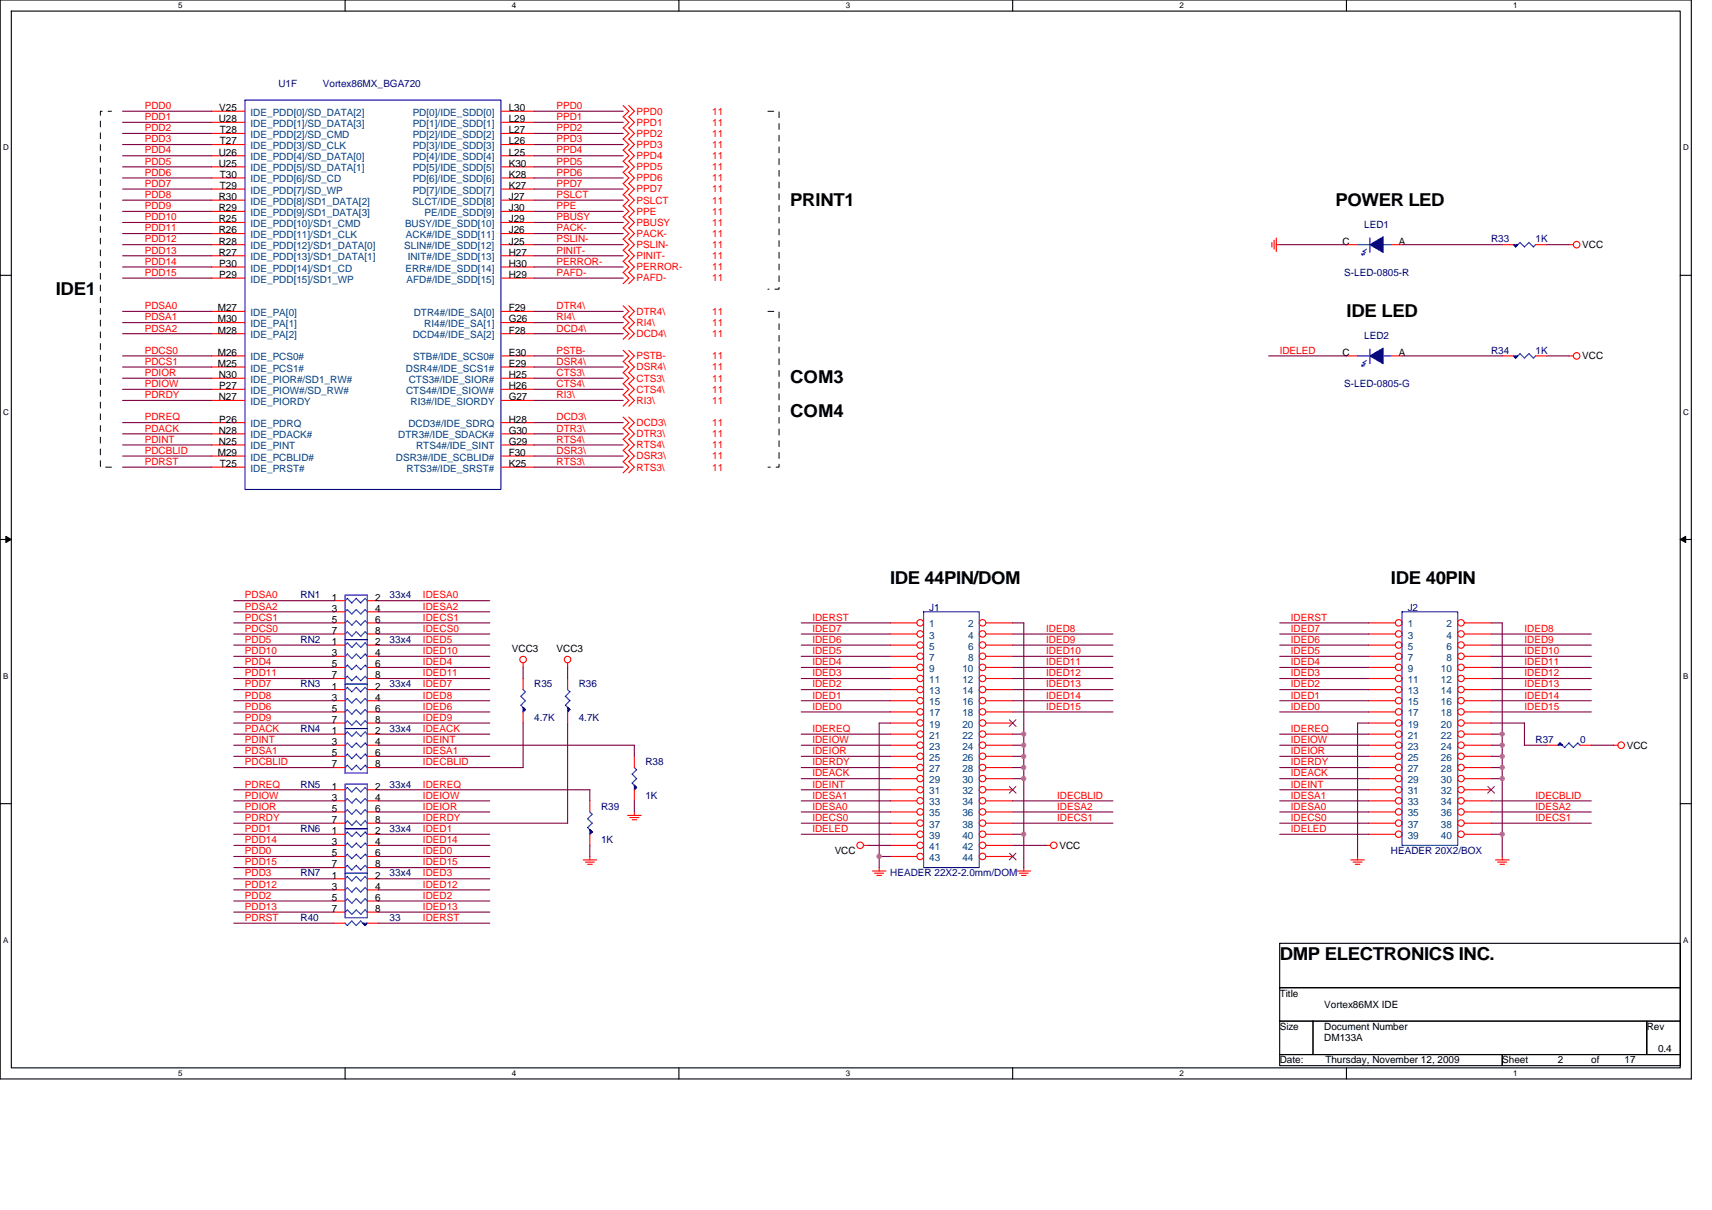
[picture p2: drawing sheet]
<svg xmlns="http://www.w3.org/2000/svg" width="297mm" height="210mm" viewBox="0 0 297 210" stroke-linecap="round" stroke-linejoin="round" font-family="sans-serif">
<path d="M0 0h293.5v187.2h-293.5zM2 1.9h289.5v183.4h-289.5z" fill="none" stroke="#000" stroke-width=".19"/>
<g fill="#fff">
<path d="M30.9 .2h.8v1.6h-.8z"/>
<path d="M30.9 185.5h.8v1.6h-.8z"/>
</g>
<path d="M59.9 0v1.9M59.9 185.3v1.9" fill="none" stroke="#000" stroke-width=".19"/>
<g fill="#fff">
<path d="M88.8 .2h.8v1.6h-.8z"/>
<path d="M88.8 185.5h.8v1.6h-.8z"/>
</g>
<path d="M117.8 0v1.9M117.8 185.3v1.9" fill="none" stroke="#000" stroke-width=".19"/>
<g fill="#fff">
<path d="M146.7 .2h.8v1.6h-.8z"/>
<path d="M146.7 185.5h.8v1.6h-.8z"/>
</g>
<path d="M175.7 0v1.9M175.7 185.3v1.9" fill="none" stroke="#000" stroke-width=".19"/>
<g fill="#fff">
<path d="M204.7 .2h.7v1.6h-.7z"/>
<path d="M204.7 185.5h.7v1.6h-.7z"/>
</g>
<path d="M233.6 0v1.9M233.6 185.3v1.9" fill="none" stroke="#000" stroke-width=".19"/>
<g fill="#fff">
<path d="M262.6 .2h.7v1.6h-.7z"/>
<path d="M262.6 185.5h.7v1.6h-.7z"/>
<path d="M.5 24.8h1v1.6h-1z"/>
<path d="M292 24.8h1v1.6h-1z"/>
<path d="M.5 70.7h1v1.5h-1z"/>
<path d="M292 70.7h1v1.5h-1z"/>
</g>
<path d="M0 47.8h2M291.5 47.8h2" fill="none" stroke="#000" stroke-width=".19"/>
<g fill="#fff">
<path d="M.5 116.5h.9v1.6h-.9z"/>
<path d="M292 116.5h.9v1.6h-.9z"/>
</g>
<path d="M0 93.6h2M291.5 93.6h2" fill="none" stroke="#000" stroke-width=".19"/>
<path d="M1 93.1l1 .5-1 .5zM291.5 93.6l1-.5v1z" fill="#000" stroke="#000" stroke-width=".17"/>
<g fill="#fff">
<path d="M.5 162.4h.9v1.5h-.9z"/>
<path d="M292 162.4h.9v1.5h-.9z"/>
</g>
<path d="M0 139.5h2M291.5 139.5h2M222 163.7h69.5v7.7h-69.5zM222 171.4h69.5v5.8h-69.5zM222 177.2h5.8v5.8h-5.8zM227.8 177.2h57.9v5.8h-57.9zM285.7 177.2h5.8v5.8h-5.8zM222 183h38.6v1.9h-38.6zM260.6 183h30.9v1.9h-30.9z" fill="none" stroke="#000" stroke-width=".19"/>
<path d="M133.2 19.3h2v30.9h-2M133.2 54h2v27.1h-2M19.3 81.1h-1.9v-61.8h1.9" fill="none" stroke="#000" stroke-width=".17" stroke-dasharray="1 1 1 1 1 1 1 1"/>
<g fill="none" stroke="#f00" stroke-width=".19">
<path d="M36.7 19.3h5.8M86.9 19.3h5.8M108.1 18.3l1 1-1 1 1 .9-1 1M109.1 18.3l1 1-1 1 1 .9-1 1M36.7 21.2h5.8M36.7 38.6h5.8M36.7 23.2h5.8M36.7 25.1h5.8M36.7 27h5.8M36.7 29h5.8M36.7 30.9h5.8M36.7 32.8h5.8"/>
<path d="M36.7 34.7h5.8M36.7 36.7h5.8M86.9 21.2h5.8M86.9 38.6h5.8M86.9 23.2h5.8M86.9 25.1h5.8M86.9 27h5.8M86.9 29h5.8M86.9 30.9h5.8M86.9 32.8h5.8M86.9 34.7h5.8M86.9 36.7h5.8"/>
<path d="M108.1 31.8l1 1-1 1M108.1 22.2l1 1-1 1M108.1 24.1l1 1-1 1M108.1 26l1 1-1 1M108.1 28l1 1-1 .9M108.1 29.9l1 1-1 1M108.1 35.7l1 1-1 1M108.1 39.5l1 1-1 1M108.1 33.8l1 .9-1 1M108.1 37.6l1 1-1 1M109.1 31.8l1 1-1 1M109.1 22.2l1 1-1 1"/>
<path d="M109.1 24.1l1 1-1 1M109.1 26l1 1-1 1M109.1 28l1 1-1 .9M109.1 29.9l1 1-1 1M109.1 35.7l1 1-1 1M109.1 39.5l1 1-1 1M109.1 33.8l1 .9-1 1M109.1 37.6l1 1-1 1M36.7 42.5h5.8M36.7 54h5.8M36.7 56h5.8M36.7 57.9h5.8"/>
<path d="M36.7 40.5h5.8M36.7 44.4h5.8M36.7 46.3h5.8M36.7 48.3h5.8M86.9 42.5h5.8M86.9 54h5.8M86.9 56h5.8M86.9 57.9h5.8M86.9 40.5h5.8M86.9 44.4h5.8M86.9 46.3h5.8M86.9 48.3h5.8"/>
<path d="M108.1 56.9l1 1-1 1M108.1 55l1 1-1 1M108.1 53.1l1 .9-1 1M108.1 47.3l1 1-1 .9M108.1 43.4l1 1-1 1M108.1 45.3l1 1-1 1M108.1 41.5l1 1-1 1M109.1 56.9l1 1-1 1M109.1 55l1 1-1 1M109.1 53.1l1 .9-1 1M109.1 47.3l1 1-1 .9M109.1 43.4l1 1-1 1"/>
<path d="M109.1 45.3l1 1-1 1M109.1 41.5l1 1-1 1M220.7 42.1v.8M221.1 41.7v1.5M221.4 42.5h.6M221.4 41.3v2.3M233.6 42.5h1.9M241.3 42.5h2M260.6 42.5h2M266.4 42.5h2M272.2 42.5h.8M36.7 61.8h5.8"/>
<path d="M36.7 79.1h5.8M36.7 63.7h5.8M36.7 75.3h5.8M36.7 73.3h5.8M36.7 77.2h5.8M36.7 65.6h5.8M36.7 69.5h5.8M36.7 67.6h5.8M86.9 61.8h5.8M86.9 79.1h5.8M86.9 63.7h5.8M86.9 75.3h5.8"/>
<path d="M86.9 73.3h5.8M86.9 77.2h5.8M86.9 65.6h5.8M86.9 69.5h5.8M86.9 67.6h5.8M108.1 72.4l1 .9-1 1M108.1 78.1l1 1-1 1 1 1-1 1M108.1 64.6l1 1-1 1M108.1 74.3l1 1-1 1M108.1 68.5l1 1-1 1M108.1 76.2l1 1-1 1M108.1 66.6l1 1-1 .9"/>
<path d="M108.1 62.7l1 1-1 1M108.1 60.8l1 1-1 1M109.1 72.4l1 .9-1 1M109.1 78.1l1 1-1 1 1 1-1 1M109.1 64.6l1 1-1 1M109.1 74.3l1 1-1 1M109.1 68.5l1 1-1 1M109.1 76.2l1 1-1 1M109.1 66.6l1 1-1 .9M109.1 62.7l1 1-1 1M109.1 60.8l1 1-1 1M233.6 61.8h1.9"/>
<path d="M241.3 61.8h2M260.6 61.8h2M266.4 61.8h2M272.2 61.8h.8M36.7 81.1h5.8M86.9 81.1h5.8M58 108.1h1.9M58 110h1.9M58 112h1.9M58 113.9h1.9M58 115.8h1.9M58 117.8h1.9"/>
<path d="M58 119.7h1.9M58 104.2h1.9M58 106.2h1.9M63.7 108.1h2M63.7 110h2M63.7 112h2M63.7 113.9h2M63.7 115.8h2M63.7 117.8h2M63.7 119.7h2M63.7 104.2h2M63.7 106.2h2"/>
<path d="M90.8 115v.8M90.8 117.8v1.9M98.5 117.8v1.9M98.5 115v.8M154.5 108.1h4.6M154.5 110h4.6M154.5 112h4.6M154.5 113.9h4.6M154.5 115.8h4.6M154.5 117.8h4.6M154.5 119.7h4.6M171.1 108.1h4.6"/>
<path d="M171.1 110h4.6M171.1 112h4.6M171.1 113.9h4.6M171.1 115.8h4.6M171.1 117.8h4.6M171.1 119.7h4.6M237.5 108.1h4.6M237.5 110h4.6M237.5 112h4.6M237.5 113.9h4.6M237.5 115.8h4.6M237.5 117.8h4.6"/>
<path d="M237.5 119.7h4.6M254.1 108.1h4.6M254.1 110h4.6M254.1 112h4.6M254.1 113.9h4.6M254.1 115.8h4.6M254.1 117.8h4.6M254.1 119.7h4.6M58 129.3h1.9M58 121.6h1.9M58 123.5h1.9M58 125.5h1.9"/>
<path d="M58 127.4h1.9M58 131.3h1.9M58 133.2h1.9M58 137.1h1.9M58 139h1.9M63.7 129.3h2M63.7 121.6h2M63.7 123.5h2M63.7 125.5h2M63.7 127.4h2M63.7 131.3h2M63.7 133.2h2"/>
<path d="M63.7 137.1h2M63.7 139h2M90.8 123.5v2M98.5 123.5v2M102.3 139v1.9M110.1 131.3v1.9M110.1 137.1v1.9M154.5 129.3h4.6M154.5 121.6h4.6M154.5 123.5h4.6M154.5 125.5h4.6M154.5 127.4h4.6"/>
<path d="M154.5 131.3h4.6M154.5 133.2h4.6M154.5 135.1h4.6M154.5 137.1h4.6M154.5 139h4.6M171.1 129.3h4.6M171.1 121.6h4.6M171.1 123.5h4.6M171.1 125.5h4.6M171.1 127.4h4.6M171.1 131.3h4.6M171.1 133.2h4.6"/>
<path d="M171.1 135.1h4.6M171.1 137.1h4.6M171.1 139h4.6M237.5 129.3h4.6M237.5 121.6h4.6M237.5 123.5h4.6M237.5 125.5h4.6M237.5 127.4h4.6M237.5 131.3h4.6M237.5 133.2h4.6M237.5 135.1h4.6M237.5 137.1h4.6"/>
<path d="M237.5 139h4.6M254.1 129.3h4.6M254.1 121.6h4.6M254.1 123.5h4.6M254.1 125.5h4.6M254.1 127.4h4.6M254.1 131.3h4.6M254.1 133.2h4.6M254.1 135.1h4.6M254.1 137.1h4.6M254.1 139h4.6M268.4 129.3h1.9"/>
<path d="M274.1 129.3h2M279.9 129.3h.8M58 146.7h1.9M58 140.9h1.9M58 142.9h1.9M58 144.8h1.9M58 148.6h1.9M58 150.6h1.9M58 152.5h1.9M58 154.4h1.9M58 156.4h1.9M58 158.3h1.9"/>
<path d="M63.7 146.7h2M63.7 140.9h2M63.7 142.9h2M63.7 144.8h2M63.7 148.6h2M63.7 150.6h2M63.7 152.5h2M63.7 154.4h2M63.7 156.4h2M63.7 158.3h2M101.2 149.2h2.3M101.6 149.6h1.5"/>
<path d="M102 150h.8M102.3 144.8v1.9M102.3 148.6v.6M108.9 141.5h2.3M109.3 141.9h1.5M109.7 142.3h.8M110.1 140.9v.6M149.8 146.7h.8M151.4 151.2h2.3M151.7 151.5h1.6M152.1 151.9h.8M152.5 150.6v.6"/>
<path d="M154.5 146.7h4.6M154.5 140.9h4.6M154.5 142.9h4.6M154.5 144.8h4.6M154.5 148.6h4.6M171.1 146.7h4.6M171.1 140.9h4.6M171.1 142.9h4.6M171.1 144.8h4.6M171.1 148.6h4.6M176.5 151.2h2.3M176.8 151.5h1.6"/>
<path d="M177.2 151.9h.8M177.6 150.6v.6M181.5 146.7h.8M234.4 149.2h2.3M234.8 149.6h1.5M235.2 150h.7M235.5 148.6v.6M237.5 140.9h4.6M237.5 142.9h4.6M237.5 144.8h4.6M254.1 140.9h4.6M254.1 142.9h4.6"/>
<path d="M254.1 144.8h4.6M259.5 149.2h2.3M259.8 149.6h1.6M260.3 150h.7M260.6 148.6v.6M58 160.2h1.9M63.7 160.2h2"/>
<circle cx="273.6" cy="42.5" r=".57"/>
<circle cx="273.6" cy="61.8" r=".57"/>
<circle cx="90.8" cy="114.5" r=".57"/>
<circle cx="98.5" cy="114.5" r=".57"/>
<circle cx="159.7" cy="108.1" r=".57"/>
<circle cx="159.7" cy="113.9" r=".57"/>
<circle cx="159.7" cy="111.9" r=".57"/>
<circle cx="159.7" cy="115.8" r=".57"/>
<circle cx="159.7" cy="119.7" r=".57"/>
<circle cx="159.7" cy="110" r=".57"/>
<circle cx="159.7" cy="117.7" r=".57"/>
<circle cx="170.5" cy="108.1" r=".57"/>
<circle cx="170.5" cy="115.8" r=".57"/>
<circle cx="170.5" cy="110" r=".57"/>
<circle cx="170.5" cy="111.9" r=".57"/>
<circle cx="170.5" cy="117.7" r=".57"/>
<circle cx="170.5" cy="119.7" r=".57"/>
<circle cx="170.5" cy="113.9" r=".57"/>
<circle cx="242.7" cy="111.9" r=".57"/>
<circle cx="242.7" cy="108.1" r=".57"/>
<circle cx="242.7" cy="117.7" r=".57"/>
<circle cx="242.7" cy="119.7" r=".57"/>
<circle cx="242.7" cy="110" r=".57"/>
<circle cx="242.7" cy="113.9" r=".57"/>
<circle cx="242.7" cy="115.8" r=".57"/>
<circle cx="253.5" cy="111.9" r=".57"/>
<circle cx="253.5" cy="113.9" r=".57"/>
<circle cx="253.5" cy="108.1" r=".57"/>
<circle cx="253.5" cy="117.7" r=".57"/>
<circle cx="253.5" cy="119.7" r=".57"/>
<circle cx="253.5" cy="115.8" r=".57"/>
<circle cx="253.5" cy="110" r=".57"/>
<circle cx="159.7" cy="121.6" r=".57"/>
<circle cx="159.7" cy="135.1" r=".57"/>
<circle cx="159.7" cy="123.5" r=".57"/>
<circle cx="159.7" cy="127.4" r=".57"/>
<circle cx="159.7" cy="137" r=".57"/>
<circle cx="159.7" cy="139" r=".57"/>
<circle cx="159.7" cy="125.5" r=".57"/>
<circle cx="159.7" cy="133.2" r=".57"/>
<circle cx="159.7" cy="129.3" r=".57"/>
<circle cx="159.7" cy="131.2" r=".57"/>
<circle cx="170.5" cy="127.4" r=".57"/>
<circle cx="170.5" cy="125.5" r=".57"/>
<circle cx="170.5" cy="139" r=".57"/>
<circle cx="170.5" cy="133.2" r=".57"/>
<circle cx="170.5" cy="135.1" r=".57"/>
<circle cx="170.5" cy="131.2" r=".57"/>
<circle cx="170.5" cy="121.6" r=".57"/>
<circle cx="170.5" cy="123.5" r=".57"/>
<circle cx="170.5" cy="129.3" r=".57"/>
<circle cx="170.5" cy="137" r=".57"/>
<circle cx="242.7" cy="127.4" r=".57"/>
<circle cx="242.7" cy="121.6" r=".57"/>
<circle cx="242.7" cy="135.1" r=".57"/>
<circle cx="242.7" cy="125.5" r=".57"/>
<circle cx="242.7" cy="129.3" r=".57"/>
<circle cx="242.7" cy="137" r=".57"/>
<circle cx="242.7" cy="123.5" r=".57"/>
<circle cx="242.7" cy="133.2" r=".57"/>
<circle cx="242.7" cy="131.2" r=".57"/>
<circle cx="242.7" cy="139" r=".57"/>
<circle cx="253.5" cy="131.2" r=".57"/>
<circle cx="253.5" cy="135.1" r=".57"/>
<circle cx="253.5" cy="121.6" r=".57"/>
<circle cx="253.5" cy="123.5" r=".57"/>
<circle cx="253.5" cy="125.5" r=".57"/>
<circle cx="253.5" cy="137" r=".57"/>
<circle cx="253.5" cy="139" r=".57"/>
<circle cx="253.5" cy="127.4" r=".57"/>
<circle cx="253.5" cy="129.3" r=".57"/>
<circle cx="253.5" cy="133.2" r=".57"/>
<circle cx="281.3" cy="129.3" r=".57"/>
<circle cx="149.2" cy="146.7" r=".57"/>
<circle cx="159.7" cy="140.9" r=".57"/>
<circle cx="159.7" cy="144.8" r=".57"/>
<circle cx="159.7" cy="142.8" r=".57"/>
<circle cx="159.7" cy="146.7" r=".57"/>
<circle cx="159.7" cy="148.6" r=".57"/>
<circle cx="170.5" cy="144.8" r=".57"/>
<circle cx="170.5" cy="140.9" r=".57"/>
<circle cx="170.5" cy="146.7" r=".57"/>
<circle cx="170.5" cy="148.6" r=".57"/>
<circle cx="170.5" cy="142.8" r=".57"/>
<circle cx="182.8" cy="146.7" r=".57"/>
<circle cx="242.7" cy="140.9" r=".57"/>
<circle cx="242.7" cy="144.8" r=".57"/>
<circle cx="242.7" cy="142.8" r=".57"/>
<circle cx="253.5" cy="140.9" r=".57"/>
<circle cx="253.5" cy="144.8" r=".57"/>
<circle cx="253.5" cy="142.8" r=".57"/>
</g>
<g fill="none" stroke="#00f" stroke-width=".19">
<path d="M42.5 17.4h44.4v67.5h-44.4zM235.5 42.5h5.8M236.3 44v.2M236.3 44.2h.4M236.5 43.6l.4 .2-.6 .4M237.1 43.2l-.6 .4M237.7 41.3v2.5M262.6 42.5l.4 .4M263.7 42.1l.8 .8 .8-.8 .8 .8M263.8 42.1l-.8 .7M266.4 42.4l-.4 .4M235.5 61.8h5.8"/>
<path d="M236.3 63.3v.2M236.3 63.5h.4M236.5 62.9l.4 .2-.6 .4M237.1 62.5l-.6 .4M237.7 60.6v2.5M262.6 61.8l.4 .4M263.7 61.4l.8 .8 .8-.8 .8 .8M263.8 61.4l-.8 .7M266.4 61.7l-.4 .4M59.9 118.7h3.9M59.9 111h3.9M60.3 119.3l.8 .8"/>
<path d="M60.3 103.8l.8 .8M60.3 105.8l.8 .8M60.3 107.7l.8 .8M60.3 109.6l.8 .8M60.3 111.6l.8 .8M60.3 113.5l.8 .8M60.3 115.4l.8 .8M60.3 117.4l.8 .8M60.3 119.3l-.4 .4M60.3 103.8l-.4 .4M60.3 105.8l-.4 .4M60.3 107.7l-.4 .4"/>
<path d="M60.3 109.6l-.4 .4M60.3 111.5l-.4 .5M60.3 113.5l-.4 .4M60.3 115.4l-.4 .4M60.3 117.3l-.4 .5M61 104.6l.8-.8 .8 .8M61 112.4l.8-.9 .8 .9M61 116.2l.8-.8 .8 .8M61.8 105.8l.8 .8M61.8 109.6l.8 .8M61.8 117.4l.8 .8M61.8 105.8l-.8 .8"/>
<path d="M61.8 109.6l-.8 .8M61.8 113.5l-.8 .8M61.8 117.3l-.8 .8M63.3 119.3l.5 .4M63.3 103.8l.5 .5M63.3 105.8l.5 .4M63.3 107.7l.5 .4M63.3 109.6l.5 .4M63.3 111.6l.5 .4M63.3 113.5l.5 .4M63.3 115.4l.5 .4M63.3 117.4l.5 .4"/>
<path d="M63.4 119.3l-.8 .8-.8-.8-.8 .8M63.4 107.7l-.8 .8-.8-.8-.8 .8M63.4 103.8l-.8 .8M63.4 105.8l-.8 .8M63.4 109.6l-.8 .8M63.4 111.5l-.8 .9M63.4 113.5l-.8 .8-.8-.8M63.4 115.4l-.8 .8M63.4 117.3l-.8 .8M63.7 103.3v30.9h-3.8v-30.9h3.9M90.7 119.7l.4 .4M98.5 119.7l.4 .4"/>
<path d="M160.2 106.2h9.7v44.4h-9.7zM243.3 106.2h9.6v40.5h-9.6zM59.9 126.4h3.9M60.3 127l.8 .8M60.3 128.9l.8 .8M60.3 130.9l.8 .8M60.3 132.8l.8 .8M60.3 121.2l.8 .8M60.3 123.1l.8 .9M60.3 125.1l.8 .8M60.3 136.7l.8 .8M60.3 138.6l.8 .8"/>
<path d="M60.3 127l-.4 .4M60.3 128.9l-.4 .4M60.3 130.9l-.4 .4M60.3 132.8l-.4 .4M60.3 121.2l-.4 .4M60.3 123.1l-.4 .4M60.3 125.1l-.4 .4M60.3 136.7l-.4 .4M60.3 138.6l-.4 .4M61 131.7l.8-.8 .8 .8M61 123.9l.8-.8 .8 .9M61.8 128.9l.8 .8"/>
<path d="M61.8 136.7l.8 .8M61.8 128.9l-.8 .8M61.8 132.8l-.8 .8M61.8 121.2l-.8 .8M61.8 125.1l-.8 .8M61.8 136.7l-.8 .7M63.3 127l.5 .4M63.3 128.9l.5 .4M63.3 130.9l.5 .4M63.3 132.8l.5 .4M63.3 121.2l.5 .4M63.3 123.1l.5 .5"/>
<path d="M63.3 125.1l.5 .4M63.3 136.7l.5 .4M63.3 138.6l.5 .4M63.4 127l-.8 .8-.8-.8-.8 .8M63.4 128.9l-.8 .8M63.4 130.9l-.8 .8M63.4 132.8l-.8 .8-.8-.8M63.4 121.2l-.8 .8-.8-.8M63.4 123.1l-.8 .8M63.4 125.1l-.8 .8-.8-.8M63.4 138.6l-.8 .8-.8-.8-.8 .8M63.4 136.7l-.8 .7"/>
<path d="M63.7 136.1v23.2h-3.8v-23.2h3.9M90.4 122.4l.7 .7M90.4 120.8l.7 .8M91.2 121.6l-.8 .8M91.2 120l-.8 .8M91.2 123.1l-.4 .4M98.1 122.4l.8 .7M98.1 120.8l.8 .8M98.9 121.6l-.8 .8M98.9 120l-.8 .8M98.9 123.1l-.4 .4M109.7 135.9l.7 .8"/>
<path d="M109.7 134.3l.7 .8M110 133.2l.4 .4M110.5 135.1l-.8 .8M110.5 133.6l-.8 .7M110.5 136.7l-.4 .4M270.7 128.9l.8 .8M270.7 128.9l-.4 .4M272.2 128.9l.8 .8M272.2 128.9l-.7 .8M273.8 128.9l.4 .4M273.8 128.9l-.8 .8M59.9 143.8h3.9"/>
<path d="M59.9 151.5h3.9M60.3 140.5l.8 .8M60.3 142.5l.8 .8M60.3 144.4l.8 .8M60.3 146.3l.8 .8M60.3 148.3l.8 .7M60.3 150.2l.8 .8M60.3 152.1l.8 .8M60.3 154.1l.8 .7M60.3 156l.8 .8M60.3 157.9l.8 .8M60.3 140.5l-.4 .4"/>
<path d="M60.3 142.4l-.4 .5M60.3 144.4l-.4 .4M60.3 146.3l-.4 .4M60.3 148.2l-.4 .4M60.3 150.2l-.4 .4M60.3 152.1l-.4 .4M60.3 154l-.4 .4M60.3 156l-.4 .4M60.3 157.9l-.4 .4M61 159.8l.8 .8M61 159.8l-.8 .8-.3-.4M61 143.2l.8-.8 .8 .9"/>
<path d="M61 151l.8-.8 .8 .8M61.8 148.3l.8 .7M61.8 154.1l.8 .7M61.8 156l.8 .8M61.8 140.5l-.8 .8M61.8 148.2l-.8 .8M61.8 152.1l-.8 .8M61.8 154l-.8 .8M61.8 156l-.8 .7M62.6 159.8l.7 .8 .4-.4M62.6 159.8l-.8 .8M63.3 140.5l.5 .4"/>
<path d="M63.3 142.5l.5 .4M63.3 144.4l.5 .4M63.3 146.3l.5 .4M63.3 148.3l.5 .4M63.3 150.2l.5 .4M63.3 152.1l.5 .4M63.3 154.1l.5 .4M63.3 156l.5 .4M63.3 157.9l.5 .4M63.4 140.5l-.8 .8-.8-.8M63.4 142.4l-.8 .8M63.4 144.4l-.8 .8-.8-.8-.8 .8"/>
<path d="M63.4 146.3l-.8 .8-.8-.8-.8 .8M63.4 148.2l-.8 .8M63.4 150.2l-.8 .8M63.4 157.9l-.8 .8-.8-.8-.8 .8M63.4 152.1l-.8 .8-.8-.8M63.4 154l-.8 .8M63.4 156l-.8 .7M101.9 143.6l.9 .8-.5 .4M101.9 142l.9 .8-.8 .8M102.3 140.9l.4 .4M102.8 141.3l-.8 .8"/>
</g>
<g fill="#00f" stroke="#00f" stroke-width=".19">
<path d="M90.8 122.8l.3 .3-.3 .4v-.7l.3 .3z" fill-rule="evenodd"/>
<path d="M237.7 42.5l2.3-1.4v2.7z" fill-rule="evenodd"/>
<path d="M98.5 122.8l.4 .3-.4 .4v-.7l.4 .3z" fill-rule="evenodd"/>
<path d="M63 160.2h.7l-.4 .4z" fill-rule="evenodd"/>
<path d="M237.7 61.8l2.3-1.4v2.7z" fill-rule="evenodd"/>
<path d="M110.1 136.3l.3 .4-.3 .4v-.8l.3 .4z" fill-rule="evenodd"/>
<path d="M102.3 144l.4 .4-.4 .4v-.8l.4 .4z" fill-rule="evenodd"/>
<path d="M270.7 128.9l.4 .4h-.8l.4-.4 .4 .4z" fill-rule="evenodd"/>
<path d="M262.6 42.5h.7l-.3 .3 .3-.3-.3 .3z" fill-rule="evenodd"/>
<path d="M262.6 61.8h.7l-.3 .3 .3-.3-.3 .3z" fill-rule="evenodd"/>
</g>
<path d="M175.1 124.9l1.2 1.2M175.1 136.5l1.2 1.1M176.3 124.9l-1.2 1.2M176.3 136.5l-1.2 1.1M258.1 136.5l1.2 1.1M259.3 136.5l-1.2 1.1M175.1 148.1l1.2 1.1M176.3 148.1l-1.2 1.1" fill="none" stroke="#804000" stroke-width=".17"/>
<g fill="none" stroke="#800040" stroke-width=".19">
<path d="M21.3 19.3h15.4M92.7 19.3h15.4M21.3 34.7h15.4M21.3 38.6h15.4M21.3 27h15.4M21.3 36.7h15.4M21.3 21.2h15.4M21.3 30.9h15.4M21.3 29h15.4M21.3 32.8h15.4M21.3 23.2h15.4M21.3 25.1h15.4"/>
<path d="M92.7 34.7h15.4M92.7 38.6h15.4M92.7 27h15.4M92.7 36.7h15.4M92.7 21.2h15.4M92.7 30.9h15.4M92.7 29h15.4M92.7 23.2h15.4M92.7 25.1h15.4M92.7 32.8h15.4M21.3 40.5h15.4M21.3 46.3h15.4"/>
<path d="M21.3 48.3h15.4M21.3 42.5h15.4M21.3 44.4h15.4M21.3 54h15.4M21.3 57.9h15.4M21.3 56h15.4M92.7 40.5h15.4M92.7 46.3h15.4M92.7 48.3h15.4M92.7 42.5h15.4M92.7 44.4h15.4M92.7 54h15.4"/>
<path d="M92.7 57.9h15.4M92.7 56h15.4M222 42.5h11.6M243.3 42.5h17.4M268.4 42.5h3.8M21.3 63.7h15.4M21.3 61.8h15.4M21.3 65.6h15.4M21.3 67.6h15.4M21.3 69.5h15.4M21.3 73.3h15.4M21.3 75.3h15.4"/>
<path d="M21.3 77.2h15.4M21.3 79.1h15.4M92.7 63.7h15.4M92.7 61.8h15.4M92.7 65.6h15.4M92.7 67.6h15.4M92.7 69.5h15.4M92.7 73.3h15.4M92.7 75.3h15.4M92.7 77.2h15.4M92.7 79.1h15.4M220.1 61.8h13.5"/>
<path d="M243.3 61.8h17.4M268.4 61.8h3.8M21.3 81.1h15.4M92.7 81.1h15.4M40.6 117.8h17.4M40.6 110h17.4M40.6 115.8h17.4M40.6 108.1h17.4M40.6 112h17.4M40.6 113.9h17.4M40.6 119.7h17.4M40.6 104.2h17.4"/>
<path d="M40.6 106.2h17.4M65.7 117.8h19.3M65.7 110h19.3M65.7 115.8h19.3M65.7 108.1h19.3M65.7 112h19.3M65.7 113.9h19.3M65.7 119.7h19.3M65.7 104.2h19.3M65.7 106.2h19.3M90.8 115.8v2M98.5 115.8v2"/>
<path d="M139 117.8h15.5M139 110h15.5M139 115.8h15.5M139 108.1h15.5M139 112h15.5M139 113.9h15.5M139 119.7h15.5M175.7 117.8h17.4M175.7 110h17.4M175.7 115.8h17.4M175.7 108.1h1.9M175.7 112h17.4"/>
<path d="M175.7 113.9h17.4M175.7 119.7h17.4M177.6 108.1v42.5M222 117.8h15.5M222 110h15.5M222 115.8h15.5M222 108.1h15.5M222 112h15.5M222 113.9h15.5M222 119.7h15.5M258.7 117.8h17.4M258.7 110h17.4"/>
<path d="M258.7 115.8h17.4M258.7 108.1h2l-.1 40.6M258.7 112h17.4M258.7 113.9h17.4M258.7 119.7h17.4M40.6 131.3h17.4M40.6 129.3h17.4M40.6 139h17.4M40.6 121.6h17.4M40.6 123.5h17.4M40.6 127.4h17.4M40.6 133.2h17.4"/>
<path d="M40.6 125.5h17.4M40.6 137.1h17.4M65.7 131.3h19.3M65.7 139h19.3M65.7 121.6h19.3M65.7 123.5h19.3M65.7 127.4h19.3M65.7 125.5h19.3M65.7 129.3h44.4M65.7 137.1h36.6M90.8 125.5v7.7h-25.1M98.5 125.5v17.4h-32.8"/>
<path d="M102.3 137v2M110.1 129.3v2M110.1 139v1.9M139 127.4h15.5M139 129.3h15.5M139 121.6h15.5M139 135.1h15.5M139 123.5h15.5M139 139h15.5M139 131.3h15.5M139 133.2h15.5M139 137.1h15.5"/>
<path d="M154.5 125.5h-2v25.1M175.7 129.3h1.9M175.7 139h17.4M175.7 135.1h1.9M175.7 131.3h1.9M175.7 121.6h17.4M175.7 123.5h17.4M175.7 127.4h1.9M175.7 133.2h1.9M222 127.4h15.5M222 129.3h15.5M222 139h15.5"/>
<path d="M222 121.6h15.5M222 135.1h15.5M222 123.5h15.5M222 131.3h15.5M222 133.2h15.5M222 137.1h15.5M237.5 125.5h-2v23.2M258.7 125.5h5.8M258.7 139h17.4M258.7 121.6h17.4M258.7 135.1h2M258.7 123.5h17.4"/>
<path d="M258.7 131.3h2M258.7 133.2h2M258.7 129.3h2M258.7 127.4h2M264.5 129.3h3.9M264.5 125.5v3.8M276.1 129.3h3.9M40.6 156.4h17.4M40.6 140.9h17.4M40.6 144.8h17.4M40.6 142.9h17.4M40.6 148.6h17.4"/>
<path d="M40.6 154.4h17.4M40.6 158.3h17.4M40.6 152.5h17.4M40.6 146.7h17.4M40.6 150.6h17.4M65.7 154.4h19.3M65.7 140.9h19.3M65.7 144.8h19.3M65.7 148.6h19.3M65.7 156.4h19.3M65.7 158.3h19.3M65.7 152.5h19.3"/>
<path d="M65.7 146.7h19.3M65.7 150.6h19.3M102.3 146.7v1.9M139 140.9h15.5M139 144.8h15.5M139 142.9h15.5M150.6 146.7h3.9M152.5 148.6h2M175.7 146.7h5.8M175.7 144.8h1.9M175.7 142.9h17.4M175.7 140.9h17.4"/>
<path d="M222 140.9h15.5M222 144.8h15.5M222 142.9h15.5M258.7 140.9h17.4M258.7 142.9h17.4M258.7 144.8h2M40.6 160.2h17.4M65.7 160.2h19.3"/>
</g>
<g fill="#f0f" stroke="#f0f" stroke-width=".19">
<circle cx="177.6" cy="144.8" r=".38"/>
<circle cx="177.6" cy="133.2" r=".38"/>
<circle cx="152.5" cy="148.6" r=".38"/>
<circle cx="177.6" cy="135.1" r=".38"/>
<circle cx="177.6" cy="129.3" r=".38"/>
<circle cx="177.6" cy="131.3" r=".38"/>
<circle cx="177.6" cy="127.4" r=".38"/>
<circle cx="260.6" cy="144.8" r=".38"/>
<circle cx="260.6" cy="133.2" r=".38"/>
<circle cx="260.6" cy="131.3" r=".38"/>
<circle cx="260.6" cy="127.4" r=".38"/>
<circle cx="260.6" cy="135.1" r=".38"/>
<circle cx="260.6" cy="129.3" r=".38"/>
</g>
<g font-size="3.1">
<text x="137.1" y="35.7">PRINT1</text>
<text x="231.7" y="35.7">POWER LED</text>
<text x="9.7" y="51.1">IDE1</text>
<text x="233.6" y="55">IDE LED</text>
<text x="137.1" y="66.5">COM3</text>
<text x="137.1" y="72.3">COM4</text>
<text x="154.5" y="101.3">IDE 44PIN/DOM</text>
<text x="241.3" y="101.3">IDE 40PIN</text>
<text x="222" y="166.6">DMP ELECTRONICS INC.</text>
</g>
<g font-size="1.7" fill="#000080">
<text x="48.3" y="15">U1F</text>
<text x="56" y="15">Vortex86MX_BGA720</text>
<text x="236.7" y="39.6">LED1</text>
<text x="233.2" y="47.9">S-LED-0805-R</text>
<text x="258.7" y="42.1">R33</text>
<text x="266.4" y="42.1">1K</text>
<text x="236.7" y="58.9">LED2</text>
<text x="258.7" y="61.4">R34</text>
<text x="266.4" y="61.4">1K</text>
<text x="233.2" y="67.2">S-LED-0805-G</text>
<text x="52.2" y="103.8">RN1</text>
<text x="67.6" y="103.8">33x4</text>
<text x="161.2" y="106">J1</text>
<text x="244.2" y="106">J2</text>
<text x="52.2" y="111.6">RN2</text>
<text x="67.6" y="111.6">33x4</text>
<text x="52.2" y="119.3">RN3</text>
<text x="67.6" y="119.3">33x4</text>
<text x="92.7" y="119.3">R35</text>
<text x="100.4" y="119.3">R36</text>
<text x="92.7" y="125.1">4.7K</text>
<text x="100.4" y="125.1">4.7K</text>
<text x="52.2" y="127">RN4</text>
<text x="67.6" y="127">33x4</text>
<text x="266.4" y="128.9">R37</text>
<text x="274.1" y="128.9">0</text>
<text x="52.2" y="136.7">RN5</text>
<text x="67.6" y="136.7">33x4</text>
<text x="112" y="132.8">R38</text>
<text x="104.3" y="140.5">R39</text>
<text x="112" y="138.6">1K</text>
<text x="52.2" y="144.4">RN6</text>
<text x="67.6" y="144.4">33x4</text>
<text x="104.3" y="146.3">1K</text>
<text x="241.3" y="148.3">HEADER 20X2/BOX</text>
<text x="52.2" y="152.1">RN7</text>
<text x="67.6" y="152.1">33x4</text>
<text x="154.5" y="152.1">HEADER 22X2-2.0mm/DOM</text>
<text x="52.2" y="159.8">R40</text>
<text x="67.6" y="159.8">33</text>
</g>
<g font-size="1.7" fill="#f00">
<text x="25.1" y="18.9">PDD0</text>
<text x="25.1" y="20.8">PDD1</text>
<text x="25.1" y="22.8">PDD2</text>
<text x="96.6" y="22.8">PPD2</text>
<text x="96.6" y="20.8">PPD1</text>
<text x="96.6" y="18.9">PPD0</text>
<text x="110.4" y="23.7">PPD2</text>
<text x="110.4" y="19.9">PPD0</text>
<text x="110.4" y="21.8">PPD1</text>
<text x="123.6" y="23.7">11</text>
<text x="123.6" y="19.9">11</text>
<text x="123.6" y="21.8">11</text>
<text x="25.1" y="26.6">PDD4</text>
<text x="25.1" y="28.6">PDD5</text>
<text x="25.1" y="24.7">PDD3</text>
<text x="96.6" y="24.7">PPD3</text>
<text x="96.6" y="26.6">PPD4</text>
<text x="96.6" y="28.6">PPD5</text>
<text x="110.4" y="25.7">PPD3</text>
<text x="110.4" y="27.6">PPD4</text>
<text x="110.4" y="29.5">PPD5</text>
<text x="123.6" y="25.7">11</text>
<text x="123.6" y="27.6">11</text>
<text x="123.6" y="29.5">11</text>
<text x="25.1" y="34.4">PDD8</text>
<text x="25.1" y="30.5">PDD6</text>
<text x="25.1" y="32.4">PDD7</text>
<text x="96.6" y="32.4">PPD7</text>
<text x="96.6" y="30.5">PPD6</text>
<text x="96.6" y="34.4">PSLCT</text>
<text x="110.4" y="33.4">PPD7</text>
<text x="110.4" y="31.5">PPD6</text>
<text x="110.4" y="35.3">PSLCT</text>
<text x="123.6" y="33.4">11</text>
<text x="123.6" y="31.5">11</text>
<text x="123.6" y="35.3">11</text>
<text x="25.1" y="40.2">PDD11</text>
<text x="25.1" y="38.2">PDD10</text>
<text x="25.1" y="36.3">PDD9</text>
<text x="96.6" y="36.3">PPE</text>
<text x="96.6" y="38.2">PBUSY</text>
<text x="96.6" y="40.2">PACK-</text>
<text x="110.4" y="37.3">PPE</text>
<text x="110.4" y="41.1">PACK-</text>
<text x="110.4" y="39.2">PBUSY</text>
<text x="123.6" y="41.1">11</text>
<text x="123.6" y="39.2">11</text>
<text x="123.6" y="37.3">11</text>
<text x="25.1" y="45.9">PDD14</text>
<text x="25.1" y="47.9">PDD15</text>
<text x="25.1" y="42.1">PDD12</text>
<text x="25.1" y="44">PDD13</text>
<text x="96.6" y="42.1">PSLIN-</text>
<text x="96.6" y="44">PINIT-</text>
<text x="96.6" y="45.9">PERROR-</text>
<text x="96.6" y="47.9">PAFD-</text>
<text x="110.4" y="45">PINIT-</text>
<text x="110.4" y="46.9">PERROR-</text>
<text x="110.4" y="43.1">PSLIN-</text>
<text x="123.6" y="46.9">11</text>
<text x="123.6" y="43.1">11</text>
<text x="123.6" y="45">11</text>
<text x="25.1" y="53.7">PDSA0</text>
<text x="96.6" y="53.7">DTR4\</text>
<text x="110.4" y="48.8">PAFD-</text>
<text x="123.6" y="48.8">11</text>
<text x="25.1" y="57.5">PDSA2</text>
<text x="25.1" y="55.6">PDSA1</text>
<text x="96.6" y="55.6">RI4\</text>
<text x="96.6" y="57.5">DCD4\</text>
<text x="110.4" y="58.5">DCD4\</text>
<text x="110.4" y="56.6">RI4\</text>
<text x="110.4" y="54.6">DTR4\</text>
<text x="123.6" y="58.5">11</text>
<text x="123.6" y="54.6">11</text>
<text x="123.6" y="56.6">11</text>
<text x="25.1" y="63.3">PDCS1</text>
<text x="25.1" y="61.4">PDCS0</text>
<text x="25.1" y="65.2">PDIOR</text>
<text x="96.6" y="63.3">DSR4\</text>
<text x="96.6" y="61.4">PSTB-</text>
<text x="96.6" y="65.2">CTS3\</text>
<text x="110.4" y="64.3">DSR4\</text>
<text x="110.4" y="62.4">PSTB-</text>
<text x="123.6" y="64.3">11</text>
<text x="123.6" y="62.4">11</text>
<text x="222" y="61.4">IDELED</text>
<text x="25.1" y="67.2">PDIOW</text>
<text x="25.1" y="69.1">PDRDY</text>
<text x="96.6" y="67.2">CTS4\</text>
<text x="96.6" y="69.1">RI3\</text>
<text x="110.4" y="66.2">CTS3\</text>
<text x="110.4" y="70.1">RI3\</text>
<text x="110.4" y="68.1">CTS4\</text>
<text x="123.6" y="66.2">11</text>
<text x="123.6" y="70.1">11</text>
<text x="123.6" y="68.1">11</text>
<text x="25.1" y="73">PDREQ</text>
<text x="25.1" y="74.9">PDACK</text>
<text x="25.1" y="76.8">PDINT</text>
<text x="96.6" y="76.8">RTS4\</text>
<text x="96.6" y="73">DCD3\</text>
<text x="96.6" y="74.9">DTR3\</text>
<text x="110.4" y="73.9">DCD3\</text>
<text x="110.4" y="75.9">DTR3\</text>
<text x="110.4" y="77.8">RTS4\</text>
<text x="123.6" y="73.9">11</text>
<text x="123.6" y="75.9">11</text>
<text x="123.6" y="77.8">11</text>
<text x="25.1" y="78.8">PDCBLID</text>
<text x="25.1" y="80.7">PDRST</text>
<text x="96.6" y="78.8">DSR3\</text>
<text x="96.6" y="80.7">RTS3\</text>
<text x="110.4" y="81.7">RTS3\</text>
<text x="110.4" y="79.7">DSR3\</text>
<text x="123.6" y="79.7">11</text>
<text x="123.6" y="81.7">11</text>
<text x="42.5" y="103.8">PDSA0</text>
<text x="42.5" y="105.8">PDSA2</text>
<text x="42.5" y="107.7">PDCS1</text>
<text x="73.4" y="103.8">IDESA0</text>
<text x="73.4" y="105.8">IDESA2</text>
<text x="73.4" y="107.7">IDECS1</text>
<text x="140.9" y="107.7">IDERST</text>
<text x="224" y="107.7">IDERST</text>
<text x="42.5" y="109.6">PDCS0</text>
<text x="42.5" y="111.6">PDD5</text>
<text x="42.5" y="113.5">PDD10</text>
<text x="73.4" y="109.6">IDECS0</text>
<text x="73.4" y="111.6">IDED5</text>
<text x="73.4" y="113.5">IDED10</text>
<text x="140.9" y="109.6">IDED7</text>
<text x="140.9" y="111.6">IDED6</text>
<text x="140.9" y="113.5">IDED5</text>
<text x="181.5" y="109.6">IDED8</text>
<text x="181.5" y="111.6">IDED9</text>
<text x="181.5" y="113.5">IDED10</text>
<text x="224" y="109.6">IDED7</text>
<text x="224" y="111.6">IDED6</text>
<text x="224" y="113.5">IDED5</text>
<text x="264.5" y="109.6">IDED8</text>
<text x="264.5" y="111.6">IDED9</text>
<text x="264.5" y="113.5">IDED10</text>
<text x="42.5" y="115.4">PDD4</text>
<text x="42.5" y="117.4">PDD11</text>
<text x="42.5" y="119.3">PDD7</text>
<text x="73.4" y="115.4">IDED4</text>
<text x="73.4" y="117.4">IDED11</text>
<text x="73.4" y="119.3">IDED7</text>
<text x="140.9" y="117.4">IDED3</text>
<text x="140.9" y="119.3">IDED2</text>
<text x="140.9" y="115.4">IDED4</text>
<text x="181.5" y="119.3">IDED13</text>
<text x="181.5" y="115.4">IDED11</text>
<text x="181.5" y="117.4">IDED12</text>
<text x="224" y="117.4">IDED3</text>
<text x="224" y="115.4">IDED4</text>
<text x="224" y="119.3">IDED2</text>
<text x="264.5" y="115.4">IDED11</text>
<text x="264.5" y="117.4">IDED12</text>
<text x="264.5" y="119.3">IDED13</text>
<text x="42.5" y="121.2">PDD8</text>
<text x="42.5" y="125.1">PDD9</text>
<text x="42.5" y="123.1">PDD6</text>
<text x="73.4" y="123.1">IDED6</text>
<text x="73.4" y="125.1">IDED9</text>
<text x="73.4" y="121.2">IDED8</text>
<text x="140.9" y="121.2">IDED1</text>
<text x="140.9" y="123.1">IDED0</text>
<text x="181.5" y="121.2">IDED14</text>
<text x="181.5" y="123.1">IDED15</text>
<text x="224" y="121.2">IDED1</text>
<text x="224" y="123.1">IDED0</text>
<text x="264.5" y="121.2">IDED14</text>
<text x="264.5" y="123.1">IDED15</text>
<text x="42.5" y="128.9">PDINT</text>
<text x="42.5" y="127">PDACK</text>
<text x="42.5" y="130.9">PDSA1</text>
<text x="73.4" y="127">IDEACK</text>
<text x="73.4" y="130.9">IDESA1</text>
<text x="73.4" y="128.9">IDEINT</text>
<text x="140.9" y="128.9">IDEIOW</text>
<text x="140.9" y="127">IDEREQ</text>
<text x="140.9" y="130.9">IDEIOR</text>
<text x="224" y="128.9">IDEIOW</text>
<text x="224" y="127">IDEREQ</text>
<text x="224" y="130.9">IDEIOR</text>
<text x="42.5" y="132.8">PDCBLID</text>
<text x="42.5" y="136.7">PDREQ</text>
<text x="73.4" y="132.8">IDECBLID</text>
<text x="73.4" y="136.7">IDEREQ</text>
<text x="140.9" y="132.8">IDERDY</text>
<text x="140.9" y="136.7">IDEINT</text>
<text x="140.9" y="134.7">IDEACK</text>
<text x="224" y="134.7">IDEACK</text>
<text x="224" y="132.8">IDERDY</text>
<text x="224" y="136.7">IDEINT</text>
<text x="42.5" y="142.5">PDRDY</text>
<text x="42.5" y="138.6">PDIOW</text>
<text x="42.5" y="140.5">PDIOR</text>
<text x="73.4" y="138.6">IDEIOW</text>
<text x="73.4" y="140.5">IDEIOR</text>
<text x="73.4" y="142.5">IDERDY</text>
<text x="140.9" y="142.5">IDECS0</text>
<text x="140.9" y="138.6">IDESA1</text>
<text x="140.9" y="140.5">IDESA0</text>
<text x="183.4" y="138.6">IDECBLID</text>
<text x="183.4" y="142.5">IDECS1</text>
<text x="183.4" y="140.5">IDESA2</text>
<text x="224" y="140.5">IDESA0</text>
<text x="224" y="142.5">IDECS0</text>
<text x="224" y="138.6">IDESA1</text>
<text x="266.4" y="138.6">IDECBLID</text>
<text x="266.4" y="142.5">IDECS1</text>
<text x="266.4" y="140.5">IDESA2</text>
<text x="42.5" y="148.3">PDD0</text>
<text x="42.5" y="144.4">PDD1</text>
<text x="42.5" y="146.3">PDD14</text>
<text x="73.4" y="146.3">IDED14</text>
<text x="73.4" y="148.3">IDED0</text>
<text x="73.4" y="144.4">IDED1</text>
<text x="140.9" y="144.4">IDELED</text>
<text x="224" y="144.4">IDELED</text>
<text x="42.5" y="154.1">PDD12</text>
<text x="42.5" y="156">PDD2</text>
<text x="42.5" y="150.2">PDD15</text>
<text x="42.5" y="152.1">PDD3</text>
<text x="73.4" y="156">IDED2</text>
<text x="73.4" y="154.1">IDED12</text>
<text x="73.4" y="150.2">IDED15</text>
<text x="73.4" y="152.1">IDED3</text>
<text x="42.5" y="159.8">PDRST</text>
<text x="42.5" y="157.9">PDD13</text>
<text x="73.4" y="159.8">IDERST</text>
<text x="73.4" y="157.9">IDED13</text>
</g>
<g font-size="1.7">
<text x="37.9" y="21.2">U28</text>
<text x="38" y="19.3">V25</text>
<text x="38.1" y="23.1">T28</text>
<text x="88.3" y="19.3">L30</text>
<text x="88.3" y="21.2">L29</text>
<text x="88.3" y="23.1">L27</text>
<text x="37.9" y="27">U26</text>
<text x="37.9" y="28.9">U25</text>
<text x="38.1" y="25.1">T27</text>
<text x="88.3" y="25.1">L26</text>
<text x="88.3" y="27">L25</text>
<text x="88.3" y="28.9">K30</text>
<text x="37.9" y="34.7">R30</text>
<text x="38.1" y="30.9">T30</text>
<text x="38.1" y="32.8">T29</text>
<text x="88.3" y="30.9">K28</text>
<text x="88.3" y="32.8">K27</text>
<text x="88.3" y="34.7">J27</text>
<text x="37.9" y="38.6">R25</text>
<text x="37.9" y="40.5">R26</text>
<text x="37.9" y="36.7">R29</text>
<text x="88.3" y="36.7">J30</text>
<text x="88.3" y="38.6">J29</text>
<text x="88.3" y="40.5">J26</text>
<text x="37.9" y="42.4">R28</text>
<text x="37.9" y="44.4">R27</text>
<text x="38" y="46.3">P30</text>
<text x="88.3" y="42.4">J25</text>
<text x="88.3" y="44.4">H27</text>
<text x="88.3" y="46.3">H30</text>
<text x="232.9" y="42.4">C</text>
<text x="242.7" y="42.4">A</text>
<text x="274.5" y="43.1">VCC</text>
<text x="38" y="48.2">P29</text>
<text x="88.3" y="48.2">H29</text>
<text x="37.8" y="54">M27</text>
<text x="37.8" y="56">M30</text>
<text x="37.8" y="57.9">M28</text>
<text x="88.3" y="56">G26</text>
<text x="88.3" y="54">F29</text>
<text x="88.3" y="57.9">F28</text>
<text x="37.8" y="61.7">M26</text>
<text x="37.8" y="63.7">M25</text>
<text x="37.9" y="65.6">N30</text>
<text x="88.3" y="65.6">H25</text>
<text x="88.3" y="63.7">E29</text>
<text x="88.3" y="61.7">E30</text>
<text x="232.9" y="61.7">C</text>
<text x="242.7" y="61.7">A</text>
<text x="274.5" y="62.4">VCC</text>
<text x="37.9" y="69.5">N27</text>
<text x="38" y="67.5">P27</text>
<text x="88.3" y="67.5">H26</text>
<text x="88.3" y="69.5">G27</text>
<text x="37.9" y="75.3">N28</text>
<text x="37.9" y="77.2">N25</text>
<text x="38" y="73.3">P26</text>
<text x="88.3" y="73.3">H28</text>
<text x="88.3" y="75.3">G30</text>
<text x="88.3" y="77.2">G29</text>
<text x="37.8" y="79.1">M29</text>
<text x="38.1" y="81">T25</text>
<text x="88.3" y="81">K25</text>
<text x="88.3" y="79.1">F30</text>
<text x="57.5" y="104.2">1</text>
<text x="57.5" y="106.2">3</text>
<text x="65.1" y="104.2">2</text>
<text x="65.1" y="106.2">4</text>
<text x="57.5" y="108.1">5</text>
<text x="57.5" y="110">7</text>
<text x="57.5" y="111.9">1</text>
<text x="57.5" y="113.9">3</text>
<text x="65.1" y="108.1">6</text>
<text x="65.1" y="110">8</text>
<text x="65.1" y="111.9">2</text>
<text x="65.1" y="113.9">4</text>
<text x="88.8" y="113.1">VCC3</text>
<text x="96.6" y="113.1">VCC3</text>
<text x="57.5" y="119.7">1</text>
<text x="57.5" y="115.8">5</text>
<text x="57.5" y="117.7">7</text>
<text x="65.1" y="119.7">2</text>
<text x="65.1" y="115.8">6</text>
<text x="65.1" y="117.7">8</text>
<text x="57.5" y="121.6">3</text>
<text x="57.5" y="123.5">5</text>
<text x="57.5" y="125.5">7</text>
<text x="65.1" y="121.6">4</text>
<text x="65.1" y="123.5">6</text>
<text x="65.1" y="125.5">8</text>
<text x="57.5" y="127.4">1</text>
<text x="57.5" y="129.3">3</text>
<text x="57.5" y="131.2">5</text>
<text x="65.1" y="127.4">2</text>
<text x="65.1" y="129.3">4</text>
<text x="65.1" y="131.2">6</text>
<text x="282.3" y="129.9">VCC</text>
<text x="57.5" y="133.2">7</text>
<text x="57.5" y="137">1</text>
<text x="65.1" y="133.2">8</text>
<text x="65.1" y="137">2</text>
<text x="57.5" y="139">3</text>
<text x="57.5" y="140.9">5</text>
<text x="57.5" y="142.8">7</text>
<text x="65.1" y="139">4</text>
<text x="65.1" y="140.9">6</text>
<text x="65.1" y="142.8">8</text>
<text x="57.5" y="144.8">1</text>
<text x="57.5" y="146.7">3</text>
<text x="57.5" y="148.6">5</text>
<text x="65.1" y="144.8">2</text>
<text x="65.1" y="146.7">4</text>
<text x="65.1" y="148.6">6</text>
<text x="144.8" y="148.3">VCC</text>
<text x="183.8" y="147.3">VCC</text>
<text x="57.5" y="150.5">7</text>
<text x="57.5" y="152.5">1</text>
<text x="57.5" y="154.4">3</text>
<text x="65.1" y="150.5">8</text>
<text x="65.1" y="152.5">2</text>
<text x="65.1" y="154.4">4</text>
<text x="57.5" y="156.3">5</text>
<text x="57.5" y="158.3">7</text>
<text x="65.1" y="156.3">6</text>
<text x="65.1" y="158.3">8</text>
<text x="222" y="173">Title</text>
<text x="222" y="178.8">Size</text>
<text x="229.8" y="174.9">Vortex86MX IDE</text>
<text x="229.8" y="178.8">Document Number</text>
<text x="285.7" y="178.8">Rev</text>
<text x="222" y="184.6">Date:</text>
<text x="229.8" y="180.7">DM133A</text>
<text x="230" y="184.6">Thursday, November 12, 2009</text>
<text x="260.6" y="184.6">Sheet</text>
<text x="270.3" y="184.6">2</text>
<text x="276.1" y="184.6">of</text>
<text x="281.9" y="184.6">17</text>
<text x="287.7" y="182.6">0.4</text>
</g>
<g font-size="1.7" fill="#004080">
<text x="43.5" y="20.1">IDE_PDD[0]/SD_DATA[2]</text>
<text x="43.5" y="22">IDE_PDD[1]/SD_DATA[3]</text>
<text x="43.5" y="23.9">IDE_PDD[2]/SD_CMD</text>
<text x="71.6" y="20.1">PD[0]/IDE_SDD[0]</text>
<text x="71.6" y="22">PD[1]/IDE_SDD[1]</text>
<text x="71.6" y="23.9">PD[2]/IDE_SDD[2]</text>
<text x="43.5" y="25.9">IDE_PDD[3]/SD_CLK</text>
<text x="43.5" y="27.8">IDE_PDD[4]/SD_DATA[0]</text>
<text x="43.5" y="29.7">IDE_PDD[5]/SD_DATA[1]</text>
<text x="71.6" y="25.9">PD[3]/IDE_SDD[3]</text>
<text x="71.6" y="27.8">PD[4]/IDE_SDD[4]</text>
<text x="71.6" y="29.7">PD[5]/IDE_SDD[5]</text>
<text x="43.5" y="31.7">IDE_PDD[6]/SD_CD</text>
<text x="43.5" y="33.6">IDE_PDD[7]/SD_WP</text>
<text x="43.5" y="35.5">IDE_PDD[8]/SD1_DATA[2]</text>
<text x="71.5" y="35.5">SLCT/IDE_SDD[8]</text>
<text x="71.6" y="31.7">PD[6]/IDE_SDD[6]</text>
<text x="71.6" y="33.6">PD[7]/IDE_SDD[7]</text>
<text x="43.5" y="39.4">IDE_PDD[10]/SD1_CMD</text>
<text x="43.5" y="41.3">IDE_PDD[11]/SD1_CLK</text>
<text x="43.5" y="37.5">IDE_PDD[9]/SD1_DATA[3]</text>
<text x="70.3" y="39.4">BUSY/IDE_SDD[10]</text>
<text x="70.4" y="41.3">ACK#/IDE_SDD[11]</text>
<text x="73.6" y="37.5">PE/IDE_SDD[9]</text>
<text x="43.5" y="43.2">IDE_PDD[12]/SD1_DATA[0]</text>
<text x="43.5" y="45.2">IDE_PDD[13]/SD1_DATA[1]</text>
<text x="43.5" y="47.1">IDE_PDD[14]/SD1_CD</text>
<text x="70.1" y="43.2">SLIN#/IDE_SDD[12]</text>
<text x="70.4" y="47.1">ERR#/IDE_SDD[14]</text>
<text x="70.7" y="45.2">INIT#/IDE_SDD[13]</text>
<text x="43.5" y="49">IDE_PDD[15]/SD1_WP</text>
<text x="70.5" y="49">AFD#/IDE_SDD[15]</text>
<text x="43.5" y="54.8">IDE_PA[0]</text>
<text x="43.5" y="56.8">IDE_PA[1]</text>
<text x="43.5" y="58.7">IDE_PA[2]</text>
<text x="71.6" y="58.7">DCD4#/IDE_SA[2]</text>
<text x="71.8" y="54.8">DTR4#/IDE_SA[0]</text>
<text x="73.6" y="56.8">RI4#/IDE_SA[1]</text>
<text x="43.5" y="62.5">IDE_PCS0#</text>
<text x="43.5" y="64.5">IDE_PCS1#</text>
<text x="70.4" y="64.5">DSR4#/IDE_SCS1#</text>
<text x="71.7" y="62.5">STB#/IDE_SCS0#</text>
<text x="43.5" y="66.4">IDE_PIOR#/SD1_RW#</text>
<text x="43.5" y="70.3">IDE_PIORDY</text>
<text x="43.5" y="68.3">IDE_PIOW#/SD_RW#</text>
<text x="70.5" y="68.3">CTS4#/IDE_SIOW#</text>
<text x="70.9" y="66.4">CTS3#/IDE_SIOR#</text>
<text x="71.2" y="70.3">RI3#/IDE_SIORDY</text>
<text x="43.5" y="76.1">IDE_PDACK#</text>
<text x="43.5" y="74.1">IDE_PDRQ</text>
<text x="69.1" y="76.1">DTR3#/IDE_SDACK#</text>
<text x="70.9" y="74.1">DCD3#/IDE_SDRQ</text>
<text x="43.5" y="79.9">IDE_PCBLID#</text>
<text x="43.5" y="78">IDE_PINT</text>
<text x="43.5" y="81.9">IDE_PRST#</text>
<text x="68.7" y="79.9">DSR3#/IDE_SCBLID#</text>
<text x="70.5" y="81.9">RTS3#/IDE_SRST#</text>
<text x="72.2" y="78">RTS4#/IDE_SINT</text>
<text x="161.2" y="108.9">1</text>
<text x="161.2" y="110.8">3</text>
<text x="161.2" y="112.7">5</text>
<text x="168" y="108.9">2</text>
<text x="168" y="110.8">4</text>
<text x="168" y="112.7">6</text>
<text x="244.2" y="108.9">1</text>
<text x="244.2" y="110.8">3</text>
<text x="244.2" y="112.7">5</text>
<text x="251" y="108.9">2</text>
<text x="251" y="110.8">4</text>
<text x="251" y="112.7">6</text>
<text x="161.2" y="114.7">7</text>
<text x="161.2" y="116.6">9</text>
<text x="161.2" y="118.5">11</text>
<text x="167" y="118.5">12</text>
<text x="167" y="116.6">10</text>
<text x="168" y="114.7">8</text>
<text x="244.2" y="114.7">7</text>
<text x="244.2" y="116.6">9</text>
<text x="244.2" y="118.5">11</text>
<text x="250" y="118.5">12</text>
<text x="250" y="116.6">10</text>
<text x="251" y="114.7">8</text>
<text x="161.2" y="120.5">13</text>
<text x="161.2" y="122.4">15</text>
<text x="161.2" y="124.3">17</text>
<text x="167" y="120.5">14</text>
<text x="167" y="122.4">16</text>
<text x="167" y="124.3">18</text>
<text x="244.2" y="120.5">13</text>
<text x="244.2" y="122.4">15</text>
<text x="244.2" y="124.3">17</text>
<text x="250" y="120.5">14</text>
<text x="250" y="122.4">16</text>
<text x="250" y="124.3">18</text>
<text x="161.2" y="126.3">19</text>
<text x="161.2" y="128.2">21</text>
<text x="161.2" y="130.1">23</text>
<text x="167" y="126.3">20</text>
<text x="167" y="128.2">22</text>
<text x="167" y="130.1">24</text>
<text x="244.2" y="126.3">19</text>
<text x="244.2" y="128.2">21</text>
<text x="244.2" y="130.1">23</text>
<text x="250" y="126.3">20</text>
<text x="250" y="128.2">22</text>
<text x="250" y="130.1">24</text>
<text x="161.2" y="132">25</text>
<text x="161.2" y="134">27</text>
<text x="161.2" y="135.9">29</text>
<text x="161.2" y="137.8">31</text>
<text x="167" y="132">26</text>
<text x="167" y="134">28</text>
<text x="167" y="135.9">30</text>
<text x="167" y="137.8">32</text>
<text x="244.2" y="132">25</text>
<text x="244.2" y="134">27</text>
<text x="244.2" y="135.9">29</text>
<text x="244.2" y="137.8">31</text>
<text x="250" y="132">26</text>
<text x="250" y="134">28</text>
<text x="250" y="135.9">30</text>
<text x="250" y="137.8">32</text>
<text x="161.2" y="139.8">33</text>
<text x="161.2" y="141.7">35</text>
<text x="161.2" y="143.6">37</text>
<text x="167" y="139.8">34</text>
<text x="167" y="141.7">36</text>
<text x="167" y="143.6">38</text>
<text x="244.2" y="139.8">33</text>
<text x="244.2" y="141.7">35</text>
<text x="244.2" y="143.6">37</text>
<text x="250" y="139.8">34</text>
<text x="250" y="141.7">36</text>
<text x="250" y="143.6">38</text>
<text x="161.2" y="145.6">39</text>
<text x="161.2" y="147.5">41</text>
<text x="161.2" y="149.4">43</text>
<text x="167" y="145.6">40</text>
<text x="167" y="147.5">42</text>
<text x="167" y="149.4">44</text>
<text x="244.2" y="145.6">39</text>
<text x="250" y="145.6">40</text>
</g>
<g font-size="1.4">
<text x="30.9" y="1.5">5</text>
<text x="88.8" y="1.5">4</text>
<text x="146.7" y="1.5">3</text>
<text x="204.7" y="1.5">2</text>
<text x="262.6" y="1.5">1</text>
<text x=".5" y="26.1">D</text>
<text x="292" y="26.1">D</text>
<text x=".5" y="71.9">C</text>
<text x="292" y="71.9">C</text>
<text x=".5" y="117.8">B</text>
<text x="292" y="117.8">B</text>
<text x=".5" y="163.6">A</text>
<text x="292" y="163.6">A</text>
<text x="30.9" y="186.8">5</text>
<text x="88.8" y="186.8">4</text>
<text x="146.7" y="186.8">3</text>
<text x="204.7" y="186.8">2</text>
<text x="262.6" y="186.8">1</text>
</g>
</svg>
